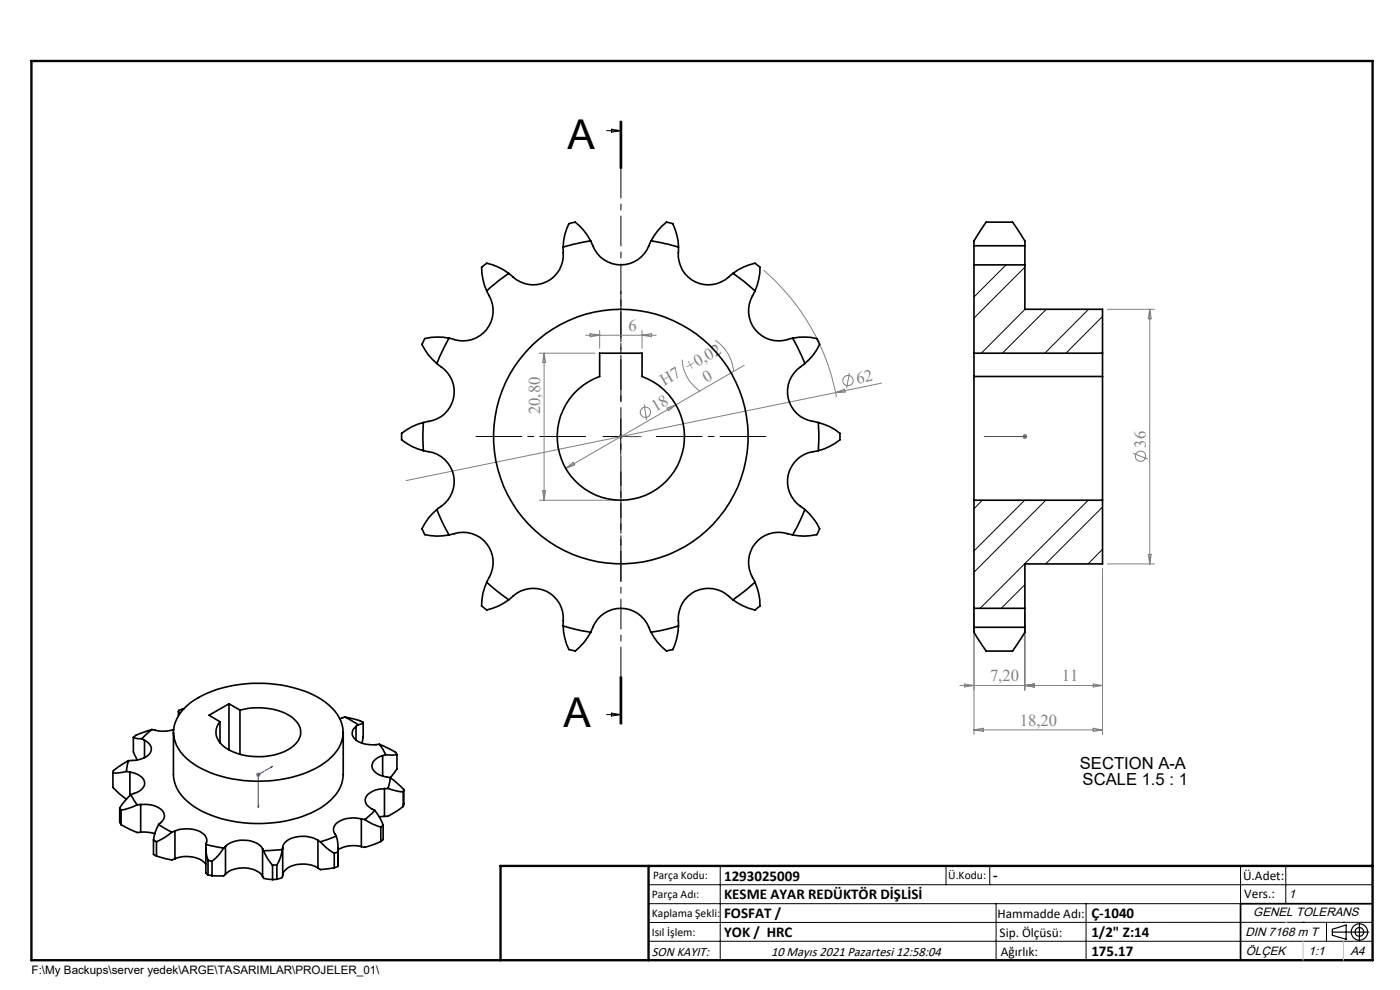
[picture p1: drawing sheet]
<svg xmlns="http://www.w3.org/2000/svg" width="297mm" height="210mm" viewBox="0 0 297 210" stroke-linecap="round" stroke-linejoin="round" font-family="sans-serif">
<g fill="none" stroke="#808080" stroke-width=".21">
<path d="M162 57.3a46.3 46.3 0 0 1 15.4 26.9M114.4 74.9h11.8M115.4 74.9v31.2M115.4 74.9l.3 2h-.6zM124.2 71.1h15M125.2 70.8l2 .3-2 .3zM127.2 70.1v3.8M136.2 70.1v3.8M136.2 71.1l2-.3v.6zM144.7 76.3a8.7 8.7 0 0 0 3.9 6.7M151.8 72.2a8.6 8.6 0 0 1 3.8 6.7M157.9 77.5l-37.9 21.9"/>
<path d="M180.2 79.1l-.6 3.3M234.9 65.6h10M243.9 65.6v54M243.9 65.6l.3 2h-.6zM120 99.4l1.6-1.3 .3 .5zM131.2 92.6h1M131.3 92.2l.7 .7M131.7 92.1v1M132 92.2l-.7 .7M136.7 85.8l.5 3.3M141.5 86.6l1.9-.7-1.6 1.2zM177.3 83.3l-91.2 18.6"/>
<path d="M177.3 83.3l1.8-.8 .2 .7zM187 81.3l-9.7 2M216.9 92.6h1M217.1 92.2l.7 .7M217.4 92.1v1M217.8 92.2l-.7 .7M240.4 96.2l3.1 1.2M114.4 106.1h16.3M115.1 104.1h.6l-.3 2zM234.9 119.6h10M243.6 117.6h.6l-.3 2zM206.6 130v25.8"/>
<path d="M217.4 130v16.4M233.9 120.6v35.2M203.6 145.4h30.3M204.6 145.1l2 .3-2 .3zM206.6 154.8h27.3M206.6 154.8l2-.3v.6zM217.4 145.4l2-.3v.6zM231.9 145.1l2 .3-2 .3zM231.9 154.5l2 .3-2 .3zM54.3 164.3h1M54.4 164l.7 .7M54.8 163.8v1"/>
<path d="M55.1 164l-.7 .7"/>
<circle cx="136.9" cy="87.4" r="1.1"/>
<circle cx="179.9" cy="80.7" r="1.09"/>
<circle cx="241.9" cy="96.8" r="1.1"/>
</g>
<g fill="none" stroke="#000" stroke-width=".25">
<path d="M282.6 197.7h7.8M282.6 197.1l3-.9v3l-3-.8zM288.4 195.8v3.8M106.2 203.7h185"/>
<circle cx="288.4" cy="197.7" r="1.74"/>
<circle cx="288.4" cy="197.7" r=".93"/>
</g>
<path d="M131.6 92.6h.2zM131.7 92.6h.1M131.7 92.6h4.3M136 92.6h-.4h.4M208.8 92.6h.5h-.5M208.8 92.6h8.6M217.3 92.6h.2zM217.4 92.6h.1M54.7 171l.2-.1-.1 .4zM57.5 162.7l.3-.1-.3 .2zM57.8 162.6l-3 1.7v7" fill="none" stroke="#00f" stroke-width=".21"/>
<path d="M124.2 92.6h-23.2M131.7 85.1v-23.3M139.2 92.6h23.3M131.7 100.1v23.2" fill="none" stroke="#000" stroke-width=".21" stroke-dasharray="15.2 1.3 1.3 1.3" stroke-dashoffset="5.5"/>
<path d="M131.7 153.6v-127.9" fill="none" stroke="#000" stroke-width=".21" stroke-dasharray="6.3 1.3 1.3 1.3" stroke-dashoffset=".2"/>
<g fill="none" stroke="#000" stroke-width=".21">
<path d="M128.7 27.7h3M129.7 27.4l2 .3-2 .3zM131.5 25.7v10zM131.7 25.7v10M131.9 25.7v10M128 92.6h7.5M131.7 88.9v7.5M128.7 151.6h3M129.7 151.3l2 .3-2 .3zM131.5 143.6v10M131.7 143.6v10M131.9 143.6v10"/>
<path d="M137.6 187.7h153.6M137.6 191.7h153.6M137.6 199.7h153.6M152.8 183.7v20M200.7 183.7v4M210 183.7v4M211.3 191.7v12M230.4 191.7v12M263.2 183.7v20M272.8 183.7v8M276.4 195.6h.1M281.4 195.6v4.1"/>
<path d="M285 195.6h.1M291.2 195.6l-153.6 .1"/>
</g>
<path d="M291.2 191.7h-28v12" fill="none" stroke="#000" stroke-width=".35"/>
<path d="M6.7 12.9h284.5v190.8h-284.5zM137.6 183.7v20M291.2 183.7h-185v20" fill="none" stroke="#000" stroke-width=".5"/>
<path d="M276.4 199.7v4M285 199.7v4" fill="none" stroke="#c0c0c0" stroke-width=".21"/>
<path d="M272.8 195.6h.1" fill="none" stroke="#c0c0c0" stroke-width=".25"/>
<g fill="#00f">
<path d="M135.6 92.6h.4zM131.6 92.6h.2z"/>
<path d="M57.5 162.7v.1l.3-.2zM54.7 171l.1 .3 .1-.4z"/>
<path d="M217.3 92.6h.2zM208.8 92.6h.5zM217.3 92.6h.2zM208.8 92.6h.5z"/>
</g>
<g fill="none" stroke="#000" stroke-width=".35">
<path d="M107.9 58l-2.4 1.8-2.2 1.9M107.9 58a11.8 11.8 0 0 0-4.6-2.2l-1.1 .9a12.8 12.8 0 0 0 1.1 5M119.5 52.4v.3a6.5 6.5 0 0 1-3.6 7.1 6.5 6.5 0 0 1-7.7-1.6l-.3-.2M125.3 51.1l-3.7 .7-2.1 .6M125.3 51.1l.1 .1a6.5 6.5 0 0 0 6.3 5 6.5 6.5 0 0 0 6.3-5l.1-.1M125.3 51.1a11.9 11.9 0 0 0-3.3-4l-1.3 .3a11.2 11.2 0 0 0-1.2 5M138.1 51.1l3.7 .7 2.1 .6M138.1 51.1a12.3 12.3 0 0 1 3.3-4l1.3 .3a12.2 12.2 0 0 1 1.2 5M143.9 52.4v.2a6.6 6.6 0 0 0 8.3 7.5 7.7 7.7 0 0 0 2.8-1.8l.5-.3M155.5 58l2.4 1.8 2.3 1.9M155.5 58a11.7 11.7 0 0 1 4.7-2.2l.9 .8a8.4 8.4 0 0 1-.9 5.1M206.6 52.1v4.1"/>
<path d="M206.6 52.1v-1l2.6-4h5.6l2.6 4v1M206.6 52.1h10.8M206.6 56.2h10.8M206.6 56.2v23.7M217.4 52.1v4.1M217.4 56.2v9.4h16.5v14.3M92.7 77.1l.1 .1a6.5 6.5 0 0 1-.1 11.6l-2.9 .8M95.2 71.7l-2.5 5.4M95.2 71.7a11.9 11.9 0 0 0-5.1 .1l-.6 1.3a11.5 11.5 0 0 0 3.2 4M103.3 61.7v.1a6.5 6.5 0 0 1 0 8 6.5 6.5 0 0 1-7.8 2l-.3-.1M127.2 74.9h9v5a13.5 13.5 0 0 1 6.4 20.7 13.5 13.5 0 0 1-21.8 0 13.5 13.5 0 0 1 6.4-20.7zM160.2 61.7l-.1 .3a6.5 6.5 0 0 0 .1 7.9 6.5 6.5 0 0 0 7.7 1.9l.3-.1"/>
<path d="M168.2 71.7l2.5 5.4M168.2 71.7a9.9 9.9 0 0 1 5.2 .3l.5 1.1a11.3 11.3 0 0 1-3.2 4M170.7 77.1l-.1 .1a6.5 6.5 0 0 0-3.4 7.2 6.5 6.5 0 0 0 6.1 5.2h.3M206.6 79.9v26.2M206.6 74.9h27.3M206.6 79.9h27.3M233.9 79.9v26.2M89.8 95.6h.2a6.5 6.5 0 0 1 6.2 5 6.5 6.5 0 0 1-3.3 7.3l-.2 .2M89.8 89.6v6M89.8 89.6a11.5 11.5 0 0 0-4.6 2.3v1.4a12.2 12.2 0 0 0 4.6 2.3M173.6 89.6v6M173.6 95.6h-.1a6.5 6.5 0 0 0-6.3 5 6.5 6.5 0 0 0 3.3 7.3l.2 .2"/>
<path d="M173.6 89.6a11.1 11.1 0 0 1 4.6 2.3v1.4a12.4 12.4 0 0 1-4.6 2.3M92.7 108.1l2.5 5.4M92.7 108.1a11.7 11.7 0 0 0-3.2 4.1l.6 1.2a11.9 11.9 0 0 0 5.1 .1M95.2 113.5l.3-.1a6.5 6.5 0 0 1 7.8 2 6.5 6.5 0 0 1 0 8v.1M168.2 113.5l-.2-.1a6.5 6.5 0 0 0-7.4 1.5 6.5 6.5 0 0 0-1 7.6l.6 1M170.7 108.1l-2.5 5.4M170.7 108.1a12.5 12.5 0 0 1 3.2 4.1l-.6 1.2a11.8 11.8 0 0 1-5.1 .1M206.6 106.1h27.3M206.6 106.1v22.9M233.9 106.1v13.5h-16.5v9.4M103.3 123.5l4.6 3.7M103.3 123.5a11.5 11.5 0 0 0-1.1 5l1.1 .9a11.7 11.7 0 0 0 4.6-2.2"/>
<path d="M107.9 127.2l.1-.1a6.6 6.6 0 0 1 11.1 1.7 7.1 7.1 0 0 1 .4 3.1v.9M119.5 132.8l3.6 .9 2.2 .4M119.5 132.8a12.2 12.2 0 0 0 1.2 5l1.3 .3a12.3 12.3 0 0 0 3.3-4M125.3 134.1l.1-.1a6.5 6.5 0 0 1 6.3-5 6.5 6.5 0 0 1 6.3 5l.1 .1M143.9 132.8l-3.6 .9-2.2 .4M143.9 132.8a12.7 12.7 0 0 1-1.2 5l-1.2 .3a8.6 8.6 0 0 1-2.8-2.9l-.6-1.1M155.5 127.2l-.1-.1a6.5 6.5 0 0 0-7.8-1.7 6.5 6.5 0 0 0-3.7 7.1v.3M160.2 123.5l-4.7 3.7M160.2 123.5a10 10 0 0 1 .9 5.1l-.9 .8a12.5 12.5 0 0 1-4.7-2.2M206.6 129v4.1M206.6 133.1v1l2.6 4h5.6l2.6-4v-1M206.6 133.1h10.8"/>
<path d="M206.6 129h10.8M217.4 129v4.1M28.3 156.4v3.1l.8 1.7M28.3 156.4l.7 .3h1.1M30.1 156.7l.6 .3M30.7 157a1.89 1.89 0 0 1 .9 3 6.5 6.5 0 0 1-4.2 1.4h-.1M30.7 157v3.7M32.2 154.8l-2.1 1.9M32.2 154.8l.5 .1a7.1 7.1 0 0 0 4.1-.1M32.2 154.8l-3.4 1.2-.5 .4M36.8 155.3v9a8.4 8.4 0 0 0 4.2 6.7 27.7 27.7 0 0 0 21.9 2.6 15.1 15.1 0 0 0 9-6 6.8 6.8 0 0 0 .9-3.3v-9M37.9 150.9v.9"/>
<path d="M39 150.3a20.9 20.9 0 0 1 13.1-5.2 26.7 26.7 0 0 1 16.1 3.3 8.6 8.6 0 0 1 4.6 7.4 9 9 0 0 1-4.8 6.6 28.1 28.1 0 0 1-24.3 1.1 10.9 10.9 0 0 1-6.7-6.8 6.8 6.8 0 0 1 2-6.4zM39 150.4l-.6 .1a.4 .4 0 0 0-.4 .2 .4 .4 0 0 0 0 .5l.2 .1M46.7 153.1v4.5M48.6 149.3l2.3 1.3M48.6 149.3l-4.3 2.4 2.4 1.4M48.6 149.3v9.8M50.9 150.6a13.7 13.7 0 0 1 11.3 1.7 3.6 3.6 0 0 1-.4 6.3 13.7 13.7 0 0 1-14.1-.1 3.5 3.5 0 0 1-1-5.4M50.9 150.6v9.4M73.1 152.1l-1 .4M73.1 152.1l2.9 1.6M73.1 152.1l.8 .2a6 6 0 0 1 2.9 .8l.2 .1M75.5 154.1a1.75 1.75 0 0 0 .2 3.1 8.3 8.3 0 0 0 4.8 .7"/>
<path d="M75.5 154.1v2.9M76 153.7l-.5 .4M77 153.2v3.1l-.2 1.3M77 153.2l-.3 .4-.7 .1M80.5 157.9l1.3 2.2M80.5 157.9l3.4 1.7 .3 .4M24 164v3l2.8 2.5M25.4 171.4l.3 .5M25.4 171.4v3l.3 .5M25.7 174.9l3.4 1.7 .7-.1M25.7 171.9v3M26.8 163.6l.8 .2"/>
<path d="M26.8 163.6l-1.5 .3-1.3 .1M27.3 161.4l-.5 2.2M27.3 161.4l-3.2 2.1-.1 .5M27.6 163.8a3.5 3.5 0 0 1 3.1 2.1 2.52 2.52 0 0 1-2.3 2.4l-.6 .2M27.6 163.8v5M27.8 168.5l1.3 2.2M27.8 168.5l-1.3 1.4-1.1 1.5M29.1 170.7l-1.8 .7-1.6 .5M29.8 170.7a4.9 4.9 0 0 1 4.9 1.7 2.07 2.07 0 0 1-.9 2.4l-.1 .1M29.8 170.7h-.7M29.8 176.5h1.3l1.7 .3M29.8 170.7v5.8"/>
<path d="M32.6 178.2l.6 .4M32.6 178.2v3l.6 .4M33.2 178.6v3M33.7 174.9l2.8 1.6M33.7 174.9a9 9 0 0 0-1.1 3.3M36.5 176.5l-1.6 1.2-1.7 .9M37.1 176.3a6.1 6.1 0 0 1 6.4 1 2.55 2.55 0 0 1 .2 1.8M37.1 176.3l-.6 .2M37.1 176.3v5.9M43.7 179.9v5.2l.4 .5M43.7 179.1l3.7 .8M43.7 179.1a7 7 0 0 0 .4 3.4"/>
<path d="M47.4 179.9a9.3 9.3 0 0 1-2.4 2.8M47.8 179.5a6 6 0 0 1 7.7 .2l.2 .3M47.8 179.5l-.4 .4M47.8 179.5v5.9M60 179.8l-.1 .4M60 179.8v5.8M67.5 178.3a6.3 6.3 0 0 0-7 .4l-.5 1.1M67.5 178.3l.5 .3M67.5 178.3v5.8M68 178.6a10.8 10.8 0 0 0 2.9 2.4M71.3 177.3l-3.3 1.3M71.3 177.3a6.6 6.6 0 0 1 .3 3.5l-.7 .2"/>
<path d="M71.7 179.8v4M76.7 173.7l.7 .1M76.7 173.7a5.6 5.6 0 0 0-5.7 1.4 1.91 1.91 0 0 0 .3 2.1v.1M76.7 179.6a6.6 6.6 0 0 0-5 .6M76.7 173.7v5.9M77.4 173.8l1.6 1 1.8 .7M79.5 171.9l-2.1 1.9M79.5 171.9l1.1 1.6 .7 1.5M80.8 178.5l-3.4 1.2-.7-.1M80.8 175.5v3M81.2 160.3a2.55 2.55 0 0 0-2.3 2.4 3.8 3.8 0 0 0 3.4 2.2l.5 .1M81.2 160.3v4.3"/>
<path d="M81.3 175l-.5 .5M81.3 175v3.1l-.5 .4M81.6 167.3a4.4 4.4 0 0 0-4.1 2 2.41 2.41 0 0 0 1.7 2.5l.3 .1M81.6 173.2l-1.1 .1M81.6 167.3v5.9M81.8 160.1l-.6 .2M82.3 167.2l-.7 .1M82.3 167.2l1.7 .5 1.5 .3M82.8 165l-.5 2.2M82.8 165l2.9 2.5M84.2 160v3.1l-1.4 1.9M84.2 160l-1.1 .2-1.3-.1"/>
<path d="M85.5 171.1l-3.2 2-.7 .1M85.5 168v3.1M85.7 167.5l-.2 .5M85.7 167.5l-.2 3.6M33.2 181.6l3.3 .8 .6-.2M37.1 182.2a6.1 6.1 0 0 1 6.4 1l.2 .2M44.1 182.5l.9 .2M44.1 185.6l.9 .2M44.1 182.5v3.1M45 182.7v3.1M47.8 185.4a6 6 0 0 1 7.7 .2l.2 .3M47.8 185.4l-.4 .4h-2.4"/>
<path d="M55.7 180l.3 .5M55.7 185.9l.3 .4 1.8 .3M55.7 180v5.9M56 180.5a9.3 9.3 0 0 0 1.8 3M57.8 183.5v3.1M58.7 183.5h-.9M58.7 186.5l-.9 .1M58.7 183.5v3M59.9 180.2l-3.9 .3M59.9 180.2a8.5 8.5 0 0 1-1.2 3.3M60 185.6l-.2 .6-1.1 .3M67.5 184.1a6.3 6.3 0 0 0-7 .5l-.5 1"/>
<path d="M70.9 184.1l-2.9 .4-.5-.4M70.9 181v3.1M71.7 183.8l-.8 .3M71.7 183.6v.2"/>
<circle cx="131.7" cy="92.6" r="27"/>
</g>
<g fill="none" stroke="#000" stroke-width=".21">
<path d="M213.4 56.2l-6.8 6.8M217.4 56.7l-10.8 10.8M217.5 65.6l-9.3 9.3M222 65.6l-9.3 9.3M230.9 65.6l-9.2 9.3M233.9 67.1l-7.8 7.8M208.4 106.1l-1.8 1.8M217.4 106.1l-10.8 10.8M221.9 106.1l-15.3 15.3M230.9 106.1l-23 22.9M233.9 116.5l-3.1 3.1M233.9 107.6l-12.1 12"/>
<path d="M217.4 124l-5 5"/>
</g>
<g font-size="8.7">
<text x="120.4" y="31.7">A</text>
<text x="119.5" y="154.3">A</text>
</g>
<g font-size="3.5" fill="#808080">
<text x="133.3" y="70.2">6</text>
<text x="140.9" y="82" transform="rotate(-30 140.9 82)">H7 +0,02</text>
<text x="149.9" y="81.2" transform="rotate(-30 149.9 81.2)">0</text>
<text x="181.9" y="81.4" transform="rotate(-12 181.9 81.4)">62</text>
<text x="114.6" y="87.9" transform="rotate(-90 114.6 87.9)">20,80</text>
<text x="139" y="87.5" transform="rotate(-30 139 87.5)">18</text>
<text x="243.1" y="95" transform="rotate(-90 243.1 95)">36</text>
<text x="210" y="144.6">7,20</text>
<text x="225.2" y="144.6">11</text>
<text x="216.3" y="154">18,20</text>
</g>
<g font-size="3.5">
<text x="229.1" y="163">SECTION A-A</text>
<text x="229.7" y="166.6">SCALE 1.5 : 1</text>
</g>
<g font-size="3.2">
<text x="153.6" y="186.8">1293025009</text>
<text x="153.6" y="190.8">KESME AYAR REDÜKTÖR DİŞLİSİ</text>
<text x="210.7" y="186.6">-</text>
<text x="153.6" y="194.8">FOSFAT /</text>
<text x="231.5" y="194.8">Ç-1040</text>
<text x="153.6" y="198.8">YOK / HRC</text>
<text x="231.5" y="198.7">1/2&quot; Z:14</text>
<text x="231.5" y="202.8">175.17</text>
</g>
<g font-size="2.8">
<text x="263.7" y="186.7">Ü.Adet:</text>
<text x="263.9" y="190.5">Vers.:</text>
<text x="211.6" y="194.8">Hammadde Adı:</text>
<text x="138.3" y="202.8">SON KAYIT:</text>
<text x="163.6" y="202.8">10 Mayıs 2021 Pazartesi 12:58:04</text>
<text x="212.1" y="198.7">Sip. Ölçüsü:</text>
<text x="212.3" y="202.7">Ağırlık:</text>
</g>
<g font-size="2.6">
<text x="273.4" y="190.4">1</text>
<text x="265.9" y="194.4">GENEL TOLERANS</text>
<text x="264.2" y="198.5">DIN 7168 m T</text>
<text x="264.3" y="202.6">ÖLÇEK</text>
<text x="277.6" y="202.6">1:1</text>
<text x="286.5" y="202.6">A4</text>
</g>
<g font-size="2.5">
<text x="138.3" y="190.5">Parça Adı:</text>
<text x="138.5" y="186.5">Parça Kodu:</text>
<text x="201.2" y="186.5">Ü.Kodu:</text>
<text x="138.3" y="194.5">Kaplama Şekli:</text>
<text x="138.3" y="198.6">Isıl İşlem:</text>
<text x="6.7" y="206.7">F:\My Backups\server yedek\ARGE\TASARIMLAR\PROJELER_01\</text>
</g>
</svg>
